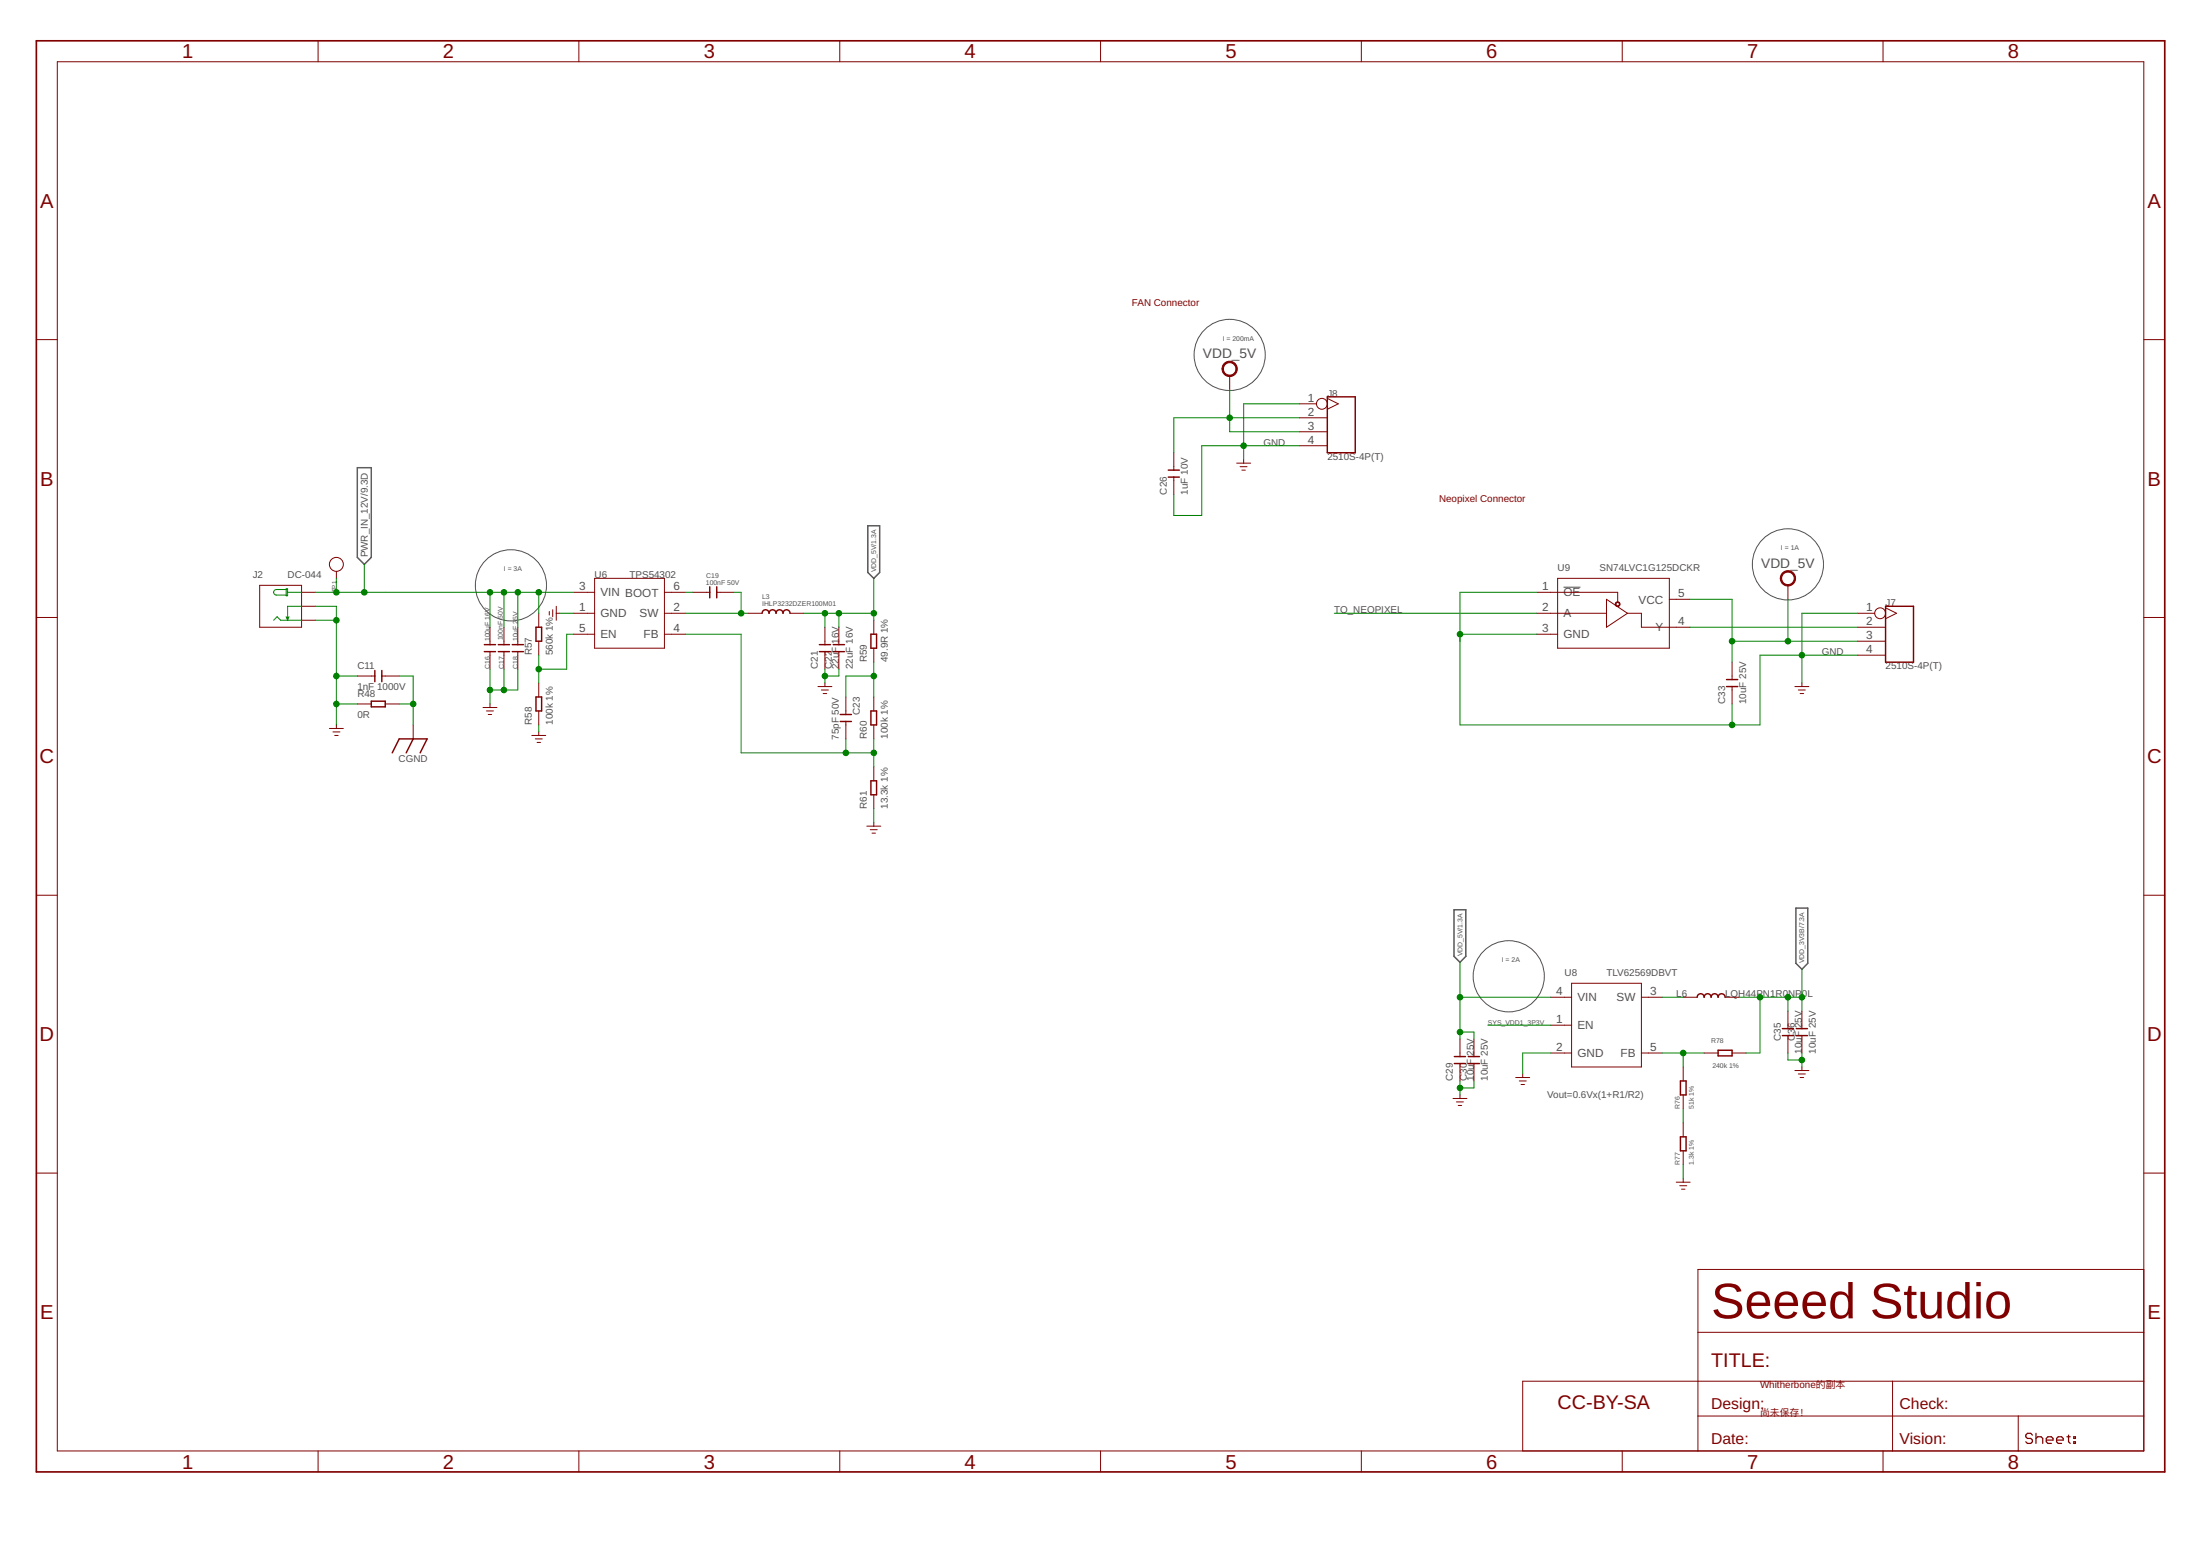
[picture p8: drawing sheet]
<svg xmlns="http://www.w3.org/2000/svg" width="420mm" height="297mm" viewBox="0 0 420 297" stroke-linecap="round" stroke-linejoin="round" font-family="sans-serif">
<g fill="none" stroke="#505050" stroke-width=".19">
<path d="M298.6 112.1h3.2"/>
<circle cx="234.8" cy="67.8" r="6.8"/>
<circle cx="97.6" cy="111.7" r="6.8"/>
<circle cx="341.5" cy="107.7" r="6.8"/>
<circle cx="288.1" cy="186.4" r="6.8"/>
</g>
<path d="M68.2 89.3h2.7v17.1l-1.3 1.3-1.4-1.3zM165.7 100.4h2.3v8.9l-1.1 1.1-1.2-1.1zM277.7 173.7h2.3v8.9l-1.2 1.1-1.1-1.1zM343 173.4h2.2v10.5l-1.1 1.1-1.1-1.1z" fill="none" stroke="#505050" stroke-width=".28"/>
<g fill="#800000" stroke="#800000" stroke-width=".19">
<path d="M340.4 109.4a1.46 1.46 0 0 1 2.3 .2 1.46 1.46 0 0 1-.8 2.2 1.46 1.46 0 0 1-1.9-1.4h.3a1.2 1.2 0 0 1 1.6-1.1 1.2 1.2 0 0 1 .3 2 1.2 1.2 0 0 1-1.9-.6v-.3h-.3z" fill-rule="evenodd"/>
<path d="M233.7 69.4a1.46 1.46 0 0 1 2.4 .2 1.46 1.46 0 0 1-.8 2.2 1.46 1.46 0 0 1-1.9-1.4h.2a1.2 1.2 0 0 1 1.7-1.1 1.2 1.2 0 0 1 .3 2 1.2 1.2 0 0 1-1.9-.6l-.1-.3h-.2l.1-.7z" fill-rule="evenodd"/>
<path d="M308.7 115a.46 .46 0 0 1 .7 .1 .46 .46 0 0 1-.4 .7 .46 .46 0 0 1-.5-.5h.1a.34 .34 0 0 1 .5-.2 .34 .34 0 0 1 .1 .5 .34 .34 0 0 1-.6-.1l-.1-.2z" fill-rule="evenodd"/>
</g>
<g fill="none" stroke="#800000" stroke-width=".19">
<path d="M10.9 11.8h398.5v265.2h-398.5zM60.7 7.8v4M110.6 7.8v4M160.4 7.8v4M210.2 7.8v4M260 7.8v4M309.8 7.8v4M359.6 7.8v4M6.9 64.8h4M234.8 71.8v2.6M248.2 77.1h3.2M248.2 79.8h5.3"/>
<path d="M253.5 76.1l2.1 1-2.1 1M409.4 64.8h4M224.2 86.4v3.3M224.2 91.1v3.3M236.2 88.4h2.6M236.8 89.1h1.4M237.2 89.7h.6M237.5 87.8v.6M248.2 82.4h5.3M248.2 85.1h5.3M6.9 117.9h4M49.6 111.7h8v8h-8z"/>
<path d="M57.6 113.1h2.7M57.6 118.4h2.7M57.6 115.7h2.7M64.2 109.1v1.3M93.6 119.7v3.4M96.2 119.7v3.4M98.9 119.7v3.4M102.9 117.1v2.6M104.9 116.7v.7M105.6 116.4v1.3M106.2 117.1h.7M106.2 115.7v2.7"/>
<path d="M109.6 113.1h4M109.6 117.1h4M113.6 110.4h13.3v13.3h-13.3zM126.9 113.1h4M126.9 117.1h4M132.2 113.1h3.4M136.9 113.1h3.3M142.9 117.1h2.6M150.9 117.1h2.6M157.5 119.7v3.4M160.2 119.7v3.4M166.9 118.4v2.7"/>
<path d="M293.5 113.1h15.4v1.8M293.5 117.1h13.3M297.5 110.4h21.3v13.3h-21.3zM306.8 114.4l4 2.7-4 2.6zM310.8 117.1h2.7v2.6h9.3M318.8 114.4h4M341.5 111.7v2.7M354.8 119.7h5.3M354.8 117.1h3.2M360.1 116l2.1 1.1-2.1 1M409.4 117.9h4M62.9 139.1h2.7"/>
<path d="M63.6 139.7h1.3M64.2 138.4v.7M68.2 129.1h3.4M68.2 134.4h2.7M72.9 129.1h3.3M73.6 134.4h2.6M78.9 138.4v2.7M92.2 135.1h2.7M92.9 135.7h1.3M93.2 136.4h.7M93.6 124.4v3.3M93.6 134.4v.7"/>
<path d="M96.2 124.4v3.3M98.9 124.4v3.3M102.9 122.4v2.7M102.9 130.4v2.7M102.9 135.7v2.7M102.9 139.7v.7M109.6 121.1h4M126.9 121.1h4M156.2 131.1h2.7M156.9 131.7h1.3M157.2 132.4h.7M157.5 124.4v3.3"/>
<path d="M157.5 130.4v.7M160.2 124.4v3.3M161.5 133.1v3.3M161.5 137.7v3.4M166.9 123.7v2.7M166.9 133.1v2.6M166.9 138.4v2.7M293.5 121.1h4M330.8 126.4v3.3M330.8 131.1v3.3M342.8 131.1h2.7M343.5 131.7h1.3"/>
<path d="M343.8 132.4h.7M344.1 130.4v.7M354.8 122.4h5.3M354.8 125.1h5.3M63.9 140.4h.7M101.6 140.4h2.6M102.2 141.1h1.4M102.6 141.7h.6M165.5 157.7h2.7M166.2 158.4h1.3M166.5 159h.7M166.9 146.4v2.7"/>
<path d="M166.9 151.7v2.7M166.9 157.1v.6M6.9 170.9h4M409.4 170.9h4M278.8 198.4v3.3M281.5 198.4v3.3M296.1 195.7h4M296.1 190.4h4M300.1 187.7h13.4v16h-13.4zM313.5 190.4h4M321.5 190.4h2.6M329.5 190.4h2.6"/>
<path d="M341.5 193v3.4M341.5 197.7v3.3M344.1 193v3.4M344.1 197.7v3.3M277.5 209.7h2.7M278.2 210.4h1.3M278.5 211h.6M278.8 203v3.4M278.8 209v.7M281.5 203v3.4M289.5 205.7h2.6M290.2 206.4h1.3"/>
<path d="M290.5 207h.6M290.8 205v.7M296.1 201h4M313.5 201h4M321.5 203.7v2.7M321.5 209v2.7M321.5 214.4v2.6M321.5 219.7v2.7M325.5 201h2.6M330.8 201h2.7M342.8 204.4h2.7M343.5 205h1.3"/>
<path d="M343.8 205.7h.7M344.1 203.7v.7M6.9 223.9h4M320.1 225.7h2.7M320.8 226.4h1.3M321.1 227h.7M321.5 225v.7M409.4 223.9h4M324.3 254.3h85.1M409.4 242.3h-85.1v34.7M60.7 277v4M110.6 277v4"/>
<path d="M160.4 277v4M210.2 277v4M260 277v4M309.8 277v4M324.1 263.7h-33.3v13.3M324.3 270.3h85.1M324.3 263.7h85.1M359.6 277v4M361.4 263.7v13.3M385.4 270.3v6.7"/>
<circle cx="252.5" cy="77.1" r="1.04"/>
<circle cx="64.2" cy="107.7" r="1.33"/>
<circle cx="359.1" cy="117.1" r="1.04"/>
</g>
<g fill="none" stroke="#800000" stroke-width=".28">
<path d="M253.5 75.8h5.3v10.6h-5.3zM223.1 91.1h2.1M223.1 89.7h2.1M102.4 119.7h1v2.7h-1zM135.6 112v2.1M136.9 112v2.1M145.5 117.1a.67 .67 0 0 1 .7-.7 .67 .67 0 0 1 .7 .7 .67 .67 0 0 1 .6-.7 .67 .67 0 0 1 .7 .7 .67 .67 0 0 1 .7-.7 .67 .67 0 0 1 .6 .7 .67 .67 0 0 1 .7-.7 .67 .67 0 0 1 .7 .7M360.1 115.7h5.3v10.7h-5.3zM70.9 133.9h2.7v1h-2.7zM71.6 128v2.1M72.9 128v2.1M92.5 124.4h2.1"/>
<path d="M92.5 123.1h2.1M95.2 124.4h2.1M95.2 123.1h2.1M97.8 124.4h2.2M97.8 123.1h2.2M102.4 133.1h1v2.6h-1zM156.5 124.4h2.1M156.5 123.1h2.1M159.1 124.4h2.2M159.1 123.1h2.2M160.5 136.4h2.1M160.5 137.7h2.1"/>
<path d="M166.3 135.7h1.1v2.7h-1.1zM166.3 121.1h1.1v2.6h-1.1zM329.7 131.1h2.2M329.7 129.7h2.2M74.9 143.7l1.3-2.6h5.4l-1.4 2.6M78.9 141.1l-1.3 2.6M166.3 149.1h1.1v2.6h-1.1zM324.1 190.4a.67 .67 0 0 1 .7-.7 .67 .67 0 0 1 .7 .7 .67 .67 0 0 1 .6-.7 .67 .67 0 0 1 .7 .7 .67 .67 0 0 1 .7-.7 .67 .67 0 0 1 .6 .7 .67 .67 0 0 1 .7-.7 .67 .67 0 0 1 .7 .7M340.4 197.7h2.1M340.4 196.4h2.1M343 197.7h2.2M343 196.4h2.2"/>
<path d="M277.7 203h2.2M277.7 201.7h2.2M280.4 203h2.2M280.4 201.7h2.2M320.9 206.4h1.1v2.6h-1.1zM320.9 217h1.1v2.7h-1.1zM328.1 200.5h2.7v1.1h-2.7z"/>
</g>
<path d="M388.2 274l-.4-.4h-.6l-.3 .4v.3l.3 .3h.6l.4 .3v.3l-.4 .3h-.6l-.3-.3M388.8 273.6v1.9M388.8 274.6l.4-.3h.6l.3 .3v.9M390.8 274.9h1.3v-.3l-.3-.3h-.7l-.3 .3v.6l.3 .3h.7M392.8 274.9h1.2v-.3l-.3-.3h-.6l-.3 .3v.6l.3 .3h.6M394.7 274.3h.7M395.1 274v1.2l.3 .3M396 274.3h.4v.3h-.4zM396 275.2h.4v.3h-.4z" fill="none" stroke="#800000" stroke-width=".23"/>
<path d="M6.9 7.8h406.5v273.2h-406.5z" fill="none" stroke="#800000" stroke-width=".32"/>
<g fill="none" stroke="#008000" stroke-width=".19">
<path d="M234.8 74.4v8h13.4M248.2 79.8h-24v6.6M248.2 77.1h-10.7v10.7M248.2 85.1h-18.7v13.3h-5.3v-4M52.3 118.4l.6-.7 .7 .7h4M54.7 112.5h-1.9a.53 .53 0 0 0-.5 .6 .53 .53 0 0 0 .5 .5h1.9M54.7 112.4h.2v1.3h-.2zM54.7 117.7l.2 .7M54.9 113.1h2.7M55.2 117.7l-.3 .7M57.6 115.7h-2.7v2.7M60.3 113.1h49.3"/>
<path d="M60.3 115.7h3.9v22.7M60.3 118.4h3.9M64.2 110.4v2.7M69.6 107.7v5.4M93.6 113.1v6.6M96.2 113.1v6.6M98.9 113.1v6.6M102.9 113.1v4M106.9 117.1h2.7M130.9 113.1h1.3M130.9 117.1h12M140.2 113.1h1.3v4"/>
<path d="M153.5 117.1h13.4M157.5 117.1v2.6M160.2 117.1v2.6M166.9 110.4v8M254.8 117.1h38.7M293.5 113.1h-14.7v25.3h57.3v-13.3h18.7M322.8 114.4h8v12M322.8 119.7h32M341.5 114.4v8M354.8 117.1h-10.7v13.3M64.2 129.1h4M64.2 134.4h4"/>
<path d="M76.2 129.1h2.7v9.3M76.2 134.4h2.7M93.6 127.7v6.7M96.2 127.7v4M98.9 127.7v4h-5.3M102.9 125.1v5.3M102.9 138.4v1.3M109.6 121.1h-1.4v6.6h-5.3M130.9 121.1h10.6v22.6h25.4M157.5 127.7v2.7M160.2 127.7v1.4h-2.7M166.9 126.4v6.7"/>
<path d="M166.9 129.1h-5.4v4M278.8 121.1h14.7M330.8 122.4h24M330.8 134.4v4M161.5 141.1v2.6M166.9 141.1v5.3M166.9 154.4v2.7M278.8 183.7v14.7M278.8 190.4h17.3M278.8 197h2.7v1.4M284.1 195.7h12M317.5 190.4h4"/>
<path d="M332.1 190.4h12M336.1 190.4v10.6h-2.6M341.5 190.4v2.6M344.1 185v8M278.8 206.4v2.6M281.5 206.4v1.3h-2.7M296.1 201h-5.3v4M317.5 201h8M321.5 201v2.7M321.5 211.7v2.7M341.5 201v1.4h2.6M344.1 201v2.7"/>
<path d="M321.5 222.4v2.6"/>
</g>
<g fill="#008000" stroke="#008000" stroke-width=".19">
<circle cx="341.5" cy="122.4" r=".53"/>
<circle cx="330.8" cy="122.4" r=".53"/>
<circle cx="234.8" cy="79.8" r=".53"/>
<circle cx="278.8" cy="190.4" r=".53"/>
<circle cx="278.8" cy="197" r=".53"/>
<circle cx="157.5" cy="117.1" r=".53"/>
<circle cx="160.2" cy="117.1" r=".53"/>
<circle cx="166.9" cy="117.1" r=".53"/>
<circle cx="237.5" cy="85.1" r=".53"/>
<circle cx="64.2" cy="118.4" r=".53"/>
<circle cx="64.2" cy="129.1" r=".53"/>
<circle cx="64.2" cy="134.4" r=".53"/>
<circle cx="344.1" cy="125.1" r=".53"/>
<circle cx="330.8" cy="138.4" r=".53"/>
<circle cx="278.8" cy="121.1" r=".53"/>
<circle cx="278.8" cy="207.7" r=".53"/>
<circle cx="344.1" cy="202.4" r=".53"/>
<circle cx="93.6" cy="131.7" r=".53"/>
<circle cx="96.2" cy="131.7" r=".53"/>
<circle cx="157.5" cy="129.1" r=".53"/>
<circle cx="78.9" cy="134.4" r=".53"/>
<circle cx="341.5" cy="190.4" r=".53"/>
<circle cx="344.1" cy="190.4" r=".53"/>
<circle cx="336.1" cy="190.4" r=".53"/>
<circle cx="102.9" cy="113.1" r=".53"/>
<circle cx="93.6" cy="113.1" r=".53"/>
<circle cx="96.2" cy="113.1" r=".53"/>
<circle cx="98.9" cy="113.1" r=".53"/>
<circle cx="69.6" cy="113.1" r=".53"/>
<circle cx="64.2" cy="113.1" r=".53"/>
<circle cx="321.5" cy="201" r=".53"/>
<circle cx="102.9" cy="127.7" r=".53"/>
<circle cx="141.5" cy="117.1" r=".53"/>
<circle cx="166.9" cy="129.1" r=".53"/>
<circle cx="166.9" cy="143.7" r=".53"/>
<circle cx="161.5" cy="143.7" r=".53"/>
</g>
<text font-size="9.6" fill="#800000" x="326.8" y="251.7">Seeed Studio</text>
<g font-size="3.9" fill="#800000">
<text x="34.8" y="11.1">1</text>
<text x="84.6" y="11.1">2</text>
<text x="134.4" y="11.1">3</text>
<text x="184.2" y="11.1">4</text>
<text x="234" y="11.1">5</text>
<text x="283.8" y="11.1">6</text>
<text x="333.7" y="11.1">7</text>
<text x="383.5" y="11.1">8</text>
<text x="7.7" y="39.7">A</text>
<text x="410.2" y="39.7">A</text>
<text x="7.7" y="92.7">B</text>
<text x="410.2" y="92.7">B</text>
<text x="7.6" y="145.7">C</text>
<text x="410.1" y="145.7">C</text>
<text x="7.6" y="198.8">D</text>
<text x="410.1" y="198.8">D</text>
<text x="7.7" y="251.8">E</text>
<text x="410.2" y="251.8">E</text>
<text x="34.8" y="280.3">1</text>
<text x="84.6" y="280.3">2</text>
<text x="134.4" y="280.3">3</text>
<text x="184.2" y="280.3">4</text>
<text x="234" y="280.3">5</text>
<text x="283.8" y="280.3">6</text>
<text x="333.7" y="280.3">7</text>
<text x="383.5" y="280.3">8</text>
</g>
<g font-size="3.8" fill="#800000">
<text x="326.8" y="261">TITLE:</text>
<text x="297.5" y="269">CC-BY-SA</text>
</g>
<g font-size="3" fill="#800000">
<text x="326.8" y="269">Design:</text>
<text x="362.8" y="269">Check:</text>
<text x="326.8" y="275.7">Date:</text>
<text x="362.8" y="275.7">Vision:</text>
</g>
<g font-size="2.6" fill="#505050">
<text x="229.7" y="68.4">VDD_5V</text>
<text x="336.4" y="108.4">VDD_5V</text>
</g>
<g font-size="2.2" fill="#505050">
<text x="249.8" y="76.7">1</text>
<text x="249.8" y="79.4">2</text>
<text x="249.8" y="82">3</text>
<text x="249.8" y="84.7">4</text>
<text x="110.6" y="112.7">3</text>
<text x="114.7" y="113.9">VIN BOOT</text>
<text x="128.6" y="112.7">6</text>
<text x="294.5" y="112.7">1</text>
<text x="298.6" y="113.9">OE</text>
<text x="110.6" y="116.7">1</text>
<text x="114.7" y="117.9">GND</text>
<text x="122.1" y="117.9">SW</text>
<text x="128.6" y="116.7">2</text>
<text x="294.5" y="116.7">2</text>
<text x="298.6" y="117.9">A</text>
<text x="312.9" y="115.2">VCC</text>
<text x="320.5" y="119.4">4</text>
<text x="320.5" y="114">5</text>
<text x="356.4" y="116.7">1</text>
<text x="356.4" y="119.4">2</text>
<text x="110.6" y="120.7">5</text>
<text x="114.7" y="121.9">EN</text>
<text x="122.9" y="121.9">FB</text>
<text x="128.6" y="120.7">4</text>
<text x="294.5" y="120.7">3</text>
<text x="298.6" y="121.9">GND</text>
<text x="316.2" y="120.5">Y</text>
<text x="356.4" y="122">3</text>
<text x="356.4" y="124.7">4</text>
<text x="297.2" y="190">4</text>
<text x="301.3" y="191.2">VIN</text>
<text x="308.7" y="191.2">SW</text>
<text x="315.2" y="190">3</text>
<text x="297.2" y="195.3">1</text>
<text x="301.3" y="196.5">EN</text>
<text x="297.2" y="200.7">2</text>
<text x="301.3" y="201.8">GND</text>
<text x="309.5" y="201.8">FB</text>
<text x="315.2" y="200.7">5</text>
</g>
<g font-size="1.9" fill="#800000">
<text x="216.2" y="58.4">FAN Connector</text>
<text x="274.8" y="95.7">Neopixel Connector</text>
<text x="336.1" y="265">Whitherbone的副本</text>
<text x="336.1" y="270.3">尚未保存！</text>
</g>
<g font-size="1.9" fill="#505050">
<text x="253.5" y="75.8">J8</text>
<text x="241.3" y="85.1">GND</text>
<text x="253.5" y="87.8">2510S-4P(T)</text>
<text x="222.8" y="94.4" transform="rotate(-90 222.8 94.4)">C26</text>
<text x="226.8" y="94.4" transform="rotate(-90 226.8 94.4)">1uF 10V</text>
<text x="70.2" y="106.4" transform="rotate(-90 70.2 106.4)">PWR_IN_12V/9.3D</text>
<text x="48.3" y="110.4">J2</text>
<text x="54.9" y="110.4">DC-044</text>
<text x="113.6" y="110.4">U6</text>
<text x="120.2" y="110.4">TPS543</text>
<text x="127" y="110.4">02</text>
<text x="297.5" y="109.1">U9</text>
<text x="305.5" y="109.1">SN74LVC1G125DCKR</text>
<text x="254.8" y="117.1">TO_NEOPIXEL</text>
<text x="360.1" y="115.7">J7</text>
<text x="101.6" y="125.1" transform="rotate(-90 101.6 125.1)">R57</text>
<text x="105.6" y="125.1" transform="rotate(-90 105.6 125.1)">560k 1%</text>
<text x="347.9" y="125.1">GND</text>
<text x="68.2" y="131.7">1nF 1000V</text>
<text x="68.2" y="127.7">C11</text>
<text x="156.2" y="127.7" transform="rotate(-90 156.2 127.7)">C21</text>
<text x="158.9" y="127.7" transform="rotate(-90 158.9 127.7)">C22</text>
<text x="160.2" y="127.7" transform="rotate(-90 160.2 127.7)">22uF 16V</text>
<text x="162.9" y="127.7" transform="rotate(-90 162.9 127.7)">22uF 16V</text>
<text x="165.5" y="126.4" transform="rotate(-90 165.5 126.4)">R59</text>
<text x="169.5" y="126.4" transform="rotate(-90 169.5 126.4)">49.9R 1%</text>
<text x="360.1" y="127.7">2510S-4P(T)</text>
<text x="68.2" y="137.1">0R</text>
<text x="68.2" y="133.1">R48</text>
<text x="164.2" y="136.5" transform="rotate(-90 164.2 136.5)">C23</text>
<text x="329.5" y="134.4" transform="rotate(-90 329.5 134.4)">C33</text>
<text x="333.5" y="134.4" transform="rotate(-90 333.5 134.4)">10uF 25V</text>
<text x="101.6" y="138.4" transform="rotate(-90 101.6 138.4)">R58</text>
<text x="105.6" y="138.4" transform="rotate(-90 105.6 138.4)">100k 1%</text>
<text x="160.2" y="141.2" transform="rotate(-90 160.2 141.2)">75pF 50V</text>
<text x="165.5" y="141.1" transform="rotate(-90 165.5 141.1)">R60</text>
<text x="169.5" y="141.1" transform="rotate(-90 169.5 141.1)">100k 1%</text>
<text x="76.1" y="145.4">CGND</text>
<text x="165.5" y="154.4" transform="rotate(-90 165.5 154.4)">R61</text>
<text x="169.5" y="154.4" transform="rotate(-90 169.5 154.4)">13.3k 1%</text>
<text x="298.8" y="186.4">U8</text>
<text x="306.8" y="186.4">TLV62569DBVT</text>
<text x="320.1" y="190.4">L6</text>
<text x="329.5" y="190.4">LQH44PN1R0NP0L</text>
<text x="340.1" y="198.7" transform="rotate(-90 340.1 198.7)">C35</text>
<text x="342.8" y="198.7" transform="rotate(-90 342.8 198.7)">C36</text>
<text x="344.1" y="201.1" transform="rotate(-90 344.1 201.1)">10uF 25V</text>
<text x="346.8" y="201.1" transform="rotate(-90 346.8 201.1)">10uF 25V</text>
<text x="277.5" y="206.4" transform="rotate(-90 277.5 206.4)">C29</text>
<text x="280.2" y="206.4" transform="rotate(-90 280.2 206.4)">C30</text>
<text x="281.5" y="206.4" transform="rotate(-90 281.5 206.4)">10uF 25V</text>
<text x="284.2" y="206.4" transform="rotate(-90 284.2 206.4)">10uF 25V</text>
<text x="295.5" y="209.7">Vout=0.6Vx(1+R1/R2)</text>
</g>
<g font-size="1.3" fill="#505050">
<text x="233.5" y="65.1">I = 200mA</text>
<text x="340.1" y="105.1">I = 1A</text>
<text x="96.2" y="109.1">I = 3A</text>
<text x="134.8" y="111.7">100nF 50V</text>
<text x="134.9" y="110.4">C19</text>
<text x="167.3" y="109.3" transform="rotate(-90 167.3 109.3)">VDD_5V/1.3A</text>
<text x="145.5" y="115.7">IHLP3232DZER100M01</text>
<text x="145.5" y="114.4">L3</text>
<text x="93.6" y="122.4" transform="rotate(-90 93.6 122.4)">100uF 16V</text>
<text x="96" y="122.3" transform="rotate(-90 96 122.3)">100nF 50V</text>
<text x="98.9" y="122.4" transform="rotate(-90 98.9 122.4)">10uF 25V</text>
<text x="93.6" y="127.7" transform="rotate(-90 93.6 127.7)">C16</text>
<text x="96.2" y="127.7" transform="rotate(-90 96.2 127.7)">C17</text>
<text x="98.9" y="127.7" transform="rotate(-90 98.9 127.7)">C18</text>
<text x="279.3" y="182.6" transform="rotate(-90 279.3 182.6)">VDD_5V/1.3A</text>
<text x="286.8" y="183.7">I = 2A</text>
<text x="344.6" y="183.9" transform="rotate(-90 344.6 183.9)">VDD_3V3B/7.3A</text>
<text x="284.2" y="195.7">SYS_VDD1_3P3V</text>
<text x="326.8" y="199">R78</text>
<text x="327" y="204">240k 1%</text>
<text x="320.8" y="211.7" transform="rotate(-90 320.8 211.7)">R76</text>
<text x="323.5" y="211.7" transform="rotate(-90 323.5 211.7)">51k 1%</text>
<text x="320.8" y="222.4" transform="rotate(-90 320.8 222.4)">R77</text>
<text x="323.5" y="222.4" transform="rotate(-90 323.5 222.4)">1.3k 1%</text>
</g>
<text font-size="1.2" fill="#505050" x="64.3" y="113.1" transform="rotate(-90 64.3 113.1)">TP1</text>
</svg>
